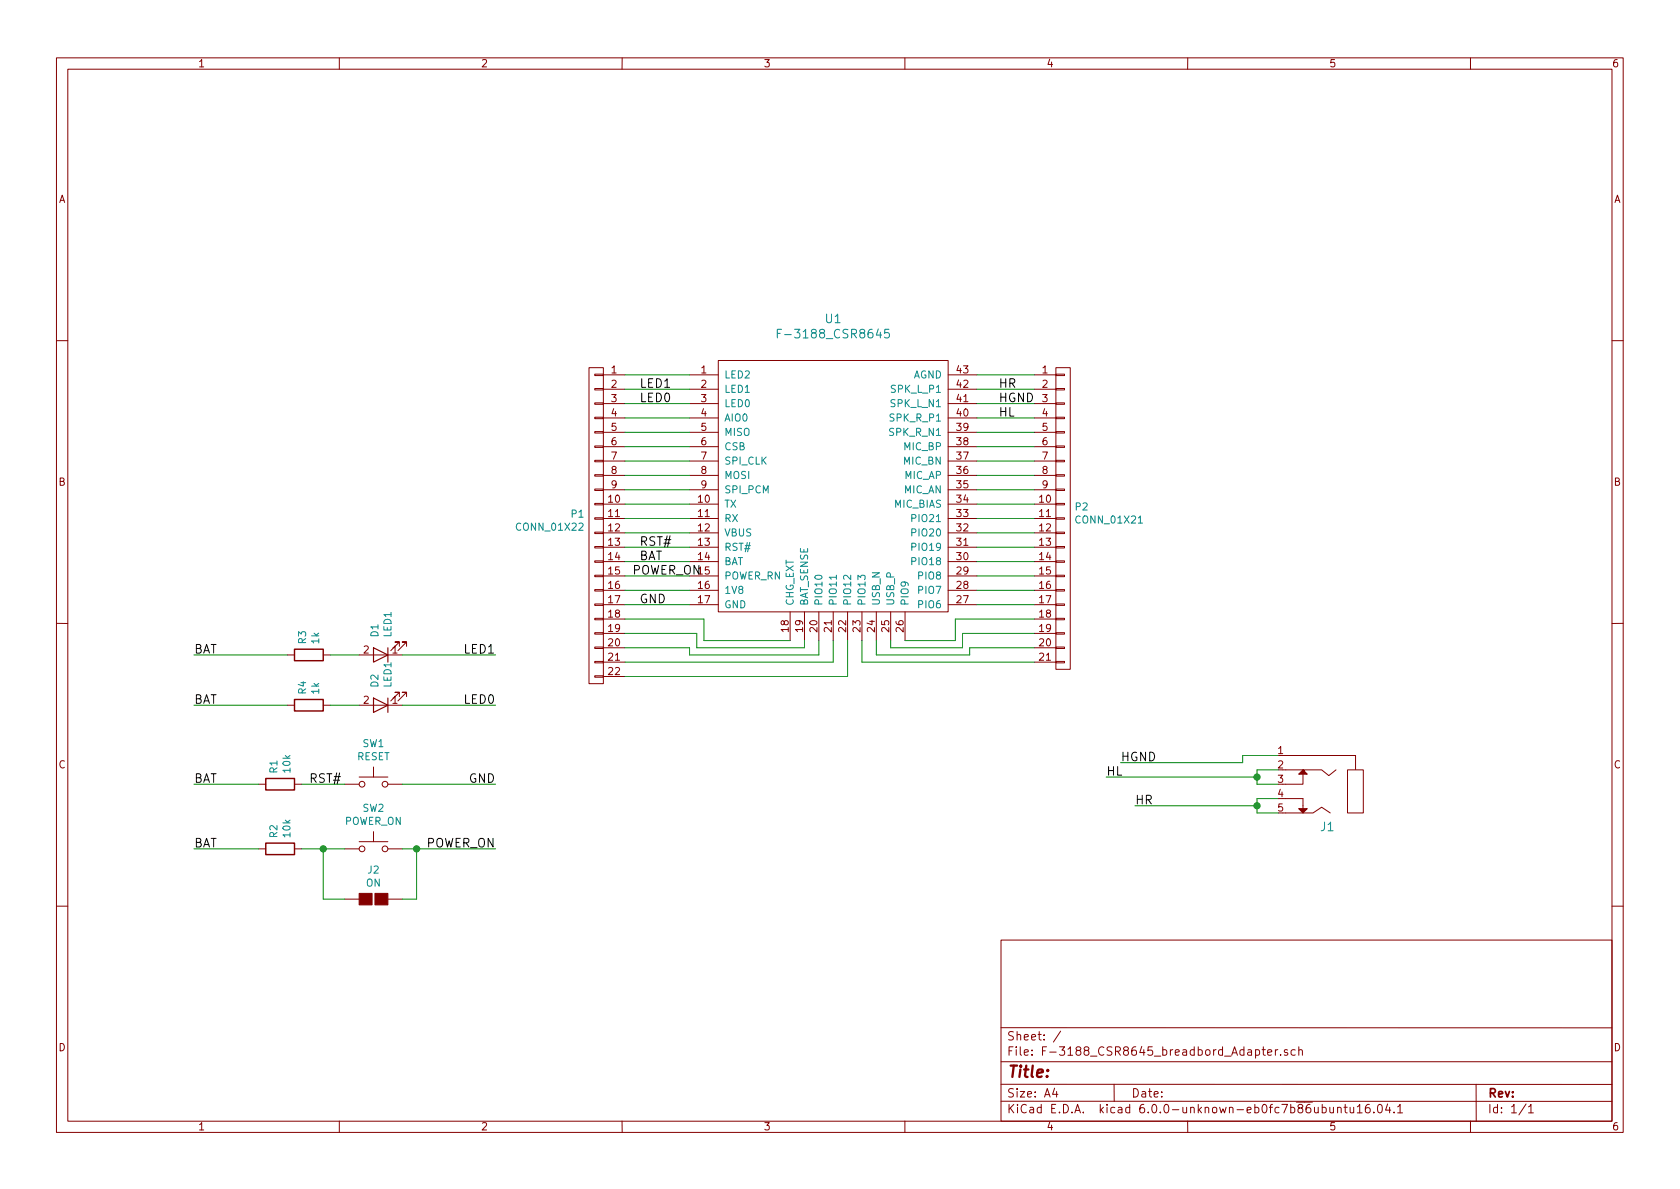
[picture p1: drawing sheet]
<svg xmlns="http://www.w3.org/2000/svg" width="297mm" height="210mm" viewBox="0 0 297 210" stroke-linecap="round" stroke-linejoin="round" font-family="sans-serif">
<g fill="none" stroke="#840000" stroke-width=".18">
<path d="M10 10.2h277v190h-277zM12 12.2h273v186.1h-273zM60 10.3v1.9M110 10.3v1.9M160 10.3v1.9M210 10.3v1.9M260 10.3v1.9M10 60.2h2M104.1 65h2.6v55.9h-2.6zM105.2 78.9h1.5v.2h-1.5zM105.2 76.3h1.5v.3h-1.5zM105.2 73.8h1.5v.2h-1.5z"/>
<path d="M105.2 71.2h1.5v.3h-1.5zM105.2 68.7h1.5v.3h-1.5zM105.2 66.2h1.5v.2h-1.5zM106.7 66.3h3.8M106.7 68.8h3.8M106.7 71.4h3.8M106.7 79h3.8M106.7 76.4h3.8M106.7 73.9h3.8M121.9 66.3h5.1M121.9 68.8h5.1M121.9 71.4h5.1"/>
<path d="M121.9 79h5.1M121.9 76.4h5.1M121.9 73.9h5.1M127 63.7h40.6v44.5h-40.6zM167.6 66.3h5.1M167.6 68.8h5.1M167.6 71.4h5.1M167.6 79h5.1M167.6 76.4h5.1M167.6 73.9h5.1M182.9 66.3h3.8M182.9 68.8h3.8"/>
<path d="M182.9 71.4h3.8M182.9 79h3.8M182.9 76.4h3.8M182.9 73.9h3.8M186.7 65h2.5v53.4h-2.5zM186.7 78.9h1.5v.2h-1.5zM186.7 76.3h1.5v.3h-1.5zM186.7 73.8h1.5v.2h-1.5zM186.7 71.2h1.5v.3h-1.5zM186.7 68.7h1.5v.3h-1.5zM186.7 66.2h1.5v.2h-1.5zM285 60.2h2"/>
<path d="M105.2 99.2h1.5v.2h-1.5zM105.2 96.6h1.5v.3h-1.5zM105.2 94.1h1.5v.3h-1.5zM105.2 91.6h1.5v.2h-1.5zM105.2 89h1.5v.3h-1.5zM105.2 86.5h1.5v.2h-1.5zM105.2 83.9h1.5v.3h-1.5zM105.2 81.4h1.5v.3h-1.5zM106.7 89.1h3.8M106.7 91.7h3.8M106.7 94.2h3.8M106.7 96.8h3.8"/>
<path d="M106.7 99.3h3.8M106.7 86.6h3.8M106.7 84.1h3.8M106.7 81.5h3.8M121.9 89.1h5.1M121.9 91.7h5.1M121.9 94.2h5.1M121.9 96.8h5.1M121.9 99.3h5.1M121.9 86.6h5.1M121.9 84.1h5.1M121.9 81.5h5.1"/>
<path d="M167.6 89.1h5.1M167.6 91.7h5.1M167.6 94.2h5.1M167.6 96.8h5.1M167.6 99.3h5.1M167.6 86.6h5.1M167.6 84.1h5.1M167.6 81.5h5.1M182.9 89.1h3.8M182.9 91.7h3.8M182.9 94.2h3.8M182.9 96.8h3.8"/>
<path d="M182.9 99.3h3.8M182.9 86.6h3.8M182.9 84.1h3.8M182.9 81.5h3.8M186.7 99.2h1.5v.2h-1.5zM186.7 96.6h1.5v.3h-1.5zM186.7 94.1h1.5v.3h-1.5zM186.7 91.6h1.5v.2h-1.5zM186.7 89h1.5v.3h-1.5zM186.7 86.5h1.5v.2h-1.5zM186.7 83.9h1.5v.3h-1.5zM186.7 81.4h1.5v.3h-1.5z"/>
<path d="M10 110.2l2 .1M50.8 115.8h1.3M57.1 115.8h1.3M63.5 115.8h7.6M70.6 114.3v-.8h-.8h.8l-1.5 1.6M71.9 114.3v-.8h-.8h.8l-1.5 1.6M105.2 119.5h1.5v.3h-1.5zM105.2 117h1.5v.2h-1.5zM105.2 114.4h1.5v.3h-1.5zM105.2 111.9h1.5v.2h-1.5zM105.2 109.3h1.5v.3h-1.5zM105.2 106.8h1.5v.3h-1.5z"/>
<path d="M105.2 104.3h1.5v.2h-1.5zM105.2 101.7h1.5v.3h-1.5zM106.7 101.8h3.8M106.7 104.4h3.8M106.7 106.9h3.8M106.7 109.5h3.8M106.7 112h3.8M106.7 114.5h3.8M106.7 117.1h3.8M106.7 119.6h3.8M121.9 101.8h5.1M121.9 104.4h5.1"/>
<path d="M121.9 106.9h5.1M139.7 108.2v5.1M142.2 108.2v5.1M144.8 108.2v5.1M147.3 108.2v5.1M149.9 108.2v5.1M152.4 108.2v5.1M154.9 108.2v5.1M157.5 108.2v5.1M160 108.2v5.1M167.6 101.8h5.1M167.6 104.4h5.1"/>
<path d="M167.6 106.9h5.1M182.9 101.8h3.8M182.9 104.4h3.8M182.9 106.9h3.8M182.9 109.5h3.8M182.9 112h3.8M182.9 114.5h3.8M182.9 117.1h3.8M186.7 117h1.5v.2h-1.5zM186.7 114.4h1.5v.3h-1.5zM186.7 111.9h1.5v.2h-1.5zM186.7 109.3h1.5v.3h-1.5z"/>
<path d="M186.7 106.8h1.5v.3h-1.5zM186.7 104.3h1.5v.2h-1.5zM186.7 101.7h1.5v.3h-1.5zM287 110.2l-2 .1M45.7 138.7h1.3M50.8 124.7h1.3M52.1 138.7h1.2M57.1 124.7h1.3M61 138.7h2.5M63.5 124.7h7.6M63.5 137.4h5.1M66 135.6v1.8"/>
<path d="M68.6 138.7h2.5M70.6 123.2v-.8h-.8h.8l-1.5 1.5M71.9 123.2v-.8h-.8h.8l-1.5 1.5M226.9 133.6h12.8v2.5M227.3 136.1h6.4l1.2 1.1 1.3-1.1M230.4 137v1.7h-3.1M238.3 136.1h2.7v7.7h-2.7zM45.7 150.1h1.3M52.1 150.1h1.2M61 150.1h2.5M61 159h2.5M63.5 148.8h5.1"/>
<path d="M66 147.1v1.7M68.6 150.1h2.5M68.6 159h2.5M227.3 143.8h4.9l1.5-1.1 1.5 1.1M230.4 141.2v1.3M10 160.2h2M177 166.2h108v32.1h-108zM285 160.2h2M60 198.2v2M110 198.2v2M160 198.2v2M177 194.7l108 .1"/>
<path d="M177 191.7l108 .1M177 187.8h108M177 181.7l108 .1M186.5 192.4l-.4 1.1h.9M186.8 193v1M187.5 182.3l-1.2 2M197 191.7v3.1M210 198.2v2M223.1 185.6h.6M223.4 185.1v1.3l.3 .2M224.1 186.1l.8-.1-.1-.3-.4-.1-.3 .2 .1 .7h.6M225.5 185.6v1"/>
<path d="M225.9 185.6l-.3 .1-.1 .2M226.4 186.5v.1M227.6 185.7l-.3-.1-.2 .2v.2l.5 .2v.3h-.5M229 185.7l-.4-.1-.3 .3v.6l.3 .1 .4-.1M229.6 185.7l.2-.1 .4 .1 .1 .9M229.6 185.1v1.5M235.1 195.8v.8a.37 .37 0 0 0 .7 .1M235.8 195.8v1M236.5 195.9h.1a.37 .37 0 0 1 .5 .1v.8M236.5 195.8v1M237.6 195.8h.6M237.8 195.3v1.3l.4 .2"/>
<path d="M238.7 195.8l.1 .9 .3 .1 .2-.1M239.3 195.8v1M240 195.7l.4-.4v1.5M240 196.8h.8M242.1 195.3a.62 .62 0 0 0-.7 .6l.1 .8 .2 .1 .5-.1 .1-.5-.2-.3h-.4l-.3 .3M242.9 196.7v.1M243.8 195.4l.2-.1a.94 .94 0 0 1 0 1.5h-.1a1 1 0 0 1-.1-1.4zM245.3 195.2l-.3 1.1h.9M245.7 195.8v1M246.5 196.7v.1M247.1 195.7l.4-.4v1.5M247.1 196.8h.9"/>
<path d="M260 198.2v2M261 191.7v6.6M269.8 195.2l-1.2 1.9M270.3 195.7l.4-.4v1.5M270.3 196.8h.8"/>
<circle cx="64" cy="138.7" r=".51"/>
<circle cx="68.1" cy="138.7" r=".51"/>
<circle cx="64" cy="150.1" r=".51"/>
<circle cx="68.1" cy="150.1" r=".51"/>
</g>
<path d="M137.4 58.9h.5M138.2 58.2h-.8v1.6M157.2 58.2h-.7l-.1 .7 .2-.1 .5 .1 .2 .2-.1 .5-.2 .2h-.4l-.2-.2M147.9 101.7v.7" fill="none" stroke="#008484" stroke-width=".18"/>
<path d="M66 114.5l2.6 1.3-2.6 1.3zM68.6 114.5v2.6M66 123.4l2.6 1.3-2.6 1.3zM68.6 123.4v2.6" fill="none" stroke="#840000" stroke-width=".2"/>
<path d="M52.1 114.8h5v2h-5zM47 137.7h5.1v2h-5.1zM52.1 123.7h5v2h-5zM47 149.1h5.1v2h-5.1z" fill="none" stroke="#840000" stroke-width=".25"/>
<g fill="none" stroke="#008400" stroke-width=".18">
<path d="M110.5 66.3h11.4M110.5 68.8h11.4M110.5 71.4h11.4M110.5 73.9h11.4M110.5 76.4h11.4M110.5 79h11.4M172.7 66.3h10.2M172.7 68.8h10.2M172.7 71.4h10.2M172.7 73.9h10.2M172.7 76.4h10.2M172.7 79h10.2"/>
<path d="M110.5 81.5h11.4M110.5 84.1h11.4M110.5 86.6h11.4M110.5 89.1h11.4M110.5 91.7h11.4M110.5 94.2h11.4M110.5 96.8h11.4M110.5 99.3h11.4M172.7 81.5h10.2M172.7 84.1h10.2M172.7 86.6h10.2M172.7 89.1h10.2"/>
<path d="M172.7 91.7h10.2M172.7 94.2h10.2M172.7 96.8h10.2M172.7 99.3h10.2M34.3 115.8h16.5M58.4 115.8h5.1M71.1 115.8h16.5M110.5 101.8h11.4M110.5 104.4h11.4M110.5 106.9h11.4M110.5 109.5h14v3.8h15.2M110.5 112h12.7v2.5h19v-1.2"/>
<path d="M144.8 113.3v2.5h-22.9v-1.3h-11.4M147.3 113.3v3.8h-36.8M149.9 113.3v6.3h-39.4M152.4 113.3v3.8h30.5M154.9 113.3v2.5h16.5v-1.3h11.5M172.7 101.8h10.2M172.7 104.4h10.2M172.7 106.9h10.2M182.9 109.5h-14v3.8h-8.9M182.9 112h-12.7v2.5h-12.7v-1.2M34.3 124.7h16.5M34.3 138.7h11.4"/>
<path d="M53.3 138.7h7.7M58.4 124.7h5.1M71.1 124.7h16.5M71.1 138.7h16.5M195.6 137.4h26.6M226.1 133.6h-6.4v1.3h-21.6M226.1 136.1h-3.9v2.6h3.9M34.3 150.1h11.4M53.3 150.1h7.7M57.1 150.1v8.9h3.9M71.1 150.1h16.5M73.7 150.1v8.9h-2.6"/>
<path d="M200.7 142.5h21.5M226.1 141.2h-3.9v2.6h3.9"/>
</g>
<g fill="#840000" stroke="#840000" stroke-width=".18">
<path d="M63.5 158h2.3v2h-2.3z"/>
<path d="M66.3 158h2.3v2h-2.3z"/>
<path d="M230.4 142.5v1.3z"/>
<path d="M227.3 141.2h3.1z"/>
<path d="M229.6 143h1.5l-.7 .8z"/>
<path d="M230.4 136.1l.7 .8h-1.5l.8-.8 .2 .3z"/>
</g>
<g fill="#008400" stroke="#008400" stroke-width=".25">
<circle cx="73.7" cy="150.1" r=".51"/>
<circle cx="57.2" cy="150.1" r=".51"/>
<circle cx="222.3" cy="137.4" r=".51"/>
<circle cx="222.3" cy="142.5" r=".51"/>
</g>
<text font-size="2.8" fill="#840000" x="178" y="190.5">Title:</text>
<g font-size="2.1" fill="#008484">
<text x="138.8" y="59.8">F-3188_CSR8645</text>
<text x="146" y="57.1">U1</text>
<text x="233.5" y="147">J1</text>
</g>
<g font-size="2.1">
<text x="113" y="68.6">LED1</text>
<text x="113" y="71.1">LED0</text>
<text x="176.5" y="71.1">HGND</text>
<text x="176.5" y="68.6">HR</text>
<text x="176.5" y="73.7">HL</text>
<text x="111.8" y="101.6">POWER_ON</text>
<text x="113" y="99.1">BAT</text>
<text x="113" y="96.5">RST#</text>
<text x="113" y="106.7">GND</text>
<text x="34.3" y="115.6">BAT</text>
<text x="82.2" y="115.6">LED1</text>
<text x="34.3" y="124.5">BAT</text>
<text x="82.2" y="124.5">LED0</text>
<text x="195.6" y="137.2">HL</text>
<text x="198.1" y="134.6">HGND</text>
<text x="34.3" y="138.4">BAT</text>
<text x="54.6" y="138.4">RST#</text>
<text x="82.9" y="138.4">GND</text>
<text x="200.7" y="142.2">HR</text>
<text x="34.3" y="149.9">BAT</text>
<text x="75.2" y="149.9">POWER_ON</text>
</g>
<g font-size="2.1" fill="#840000">
<text x="178" y="184">Sheet: /</text>
<text x="178" y="186.7">File: F-3188_CSR8645_breadbord_Adapter.sch</text>
<text x="178" y="196.9">KiCad E.D.A. kicad 6.0.0-unknown-eb0fc7b86ubuntu16.04.1</text>
<text x="178" y="194.1">Size: A4</text>
<text x="200" y="194.1">Date:</text>
<text x="263" y="194.1">Rev:</text>
<text x="263" y="196.9">Id: 1/1</text>
</g>
<g font-size="1.8" fill="#840000">
<text x="35" y="11.9">1</text>
<text x="85" y="11.9">2</text>
<text x="135" y="11.9">3</text>
<text x="185" y="11.9">4</text>
<text x="235" y="11.9">5</text>
<text x="285" y="11.9">6</text>
<text x="10.4" y="35.9">A</text>
<text x="285.3" y="35.9">A</text>
<text x="108.1" y="66">1</text>
<text x="108.1" y="68.6">2</text>
<text x="108.1" y="71.1">3</text>
<text x="124" y="66">1</text>
<text x="124" y="68.6">2</text>
<text x="124" y="71.1">3</text>
<text x="169.2" y="71.1">41</text>
<text x="169.2" y="68.6">42</text>
<text x="169.2" y="66">43</text>
<text x="184.3" y="66">1</text>
<text x="184.3" y="68.6">2</text>
<text x="184.3" y="71.1">3</text>
<text x="108.1" y="73.7">4</text>
<text x="108.1" y="76.2">5</text>
<text x="124" y="73.7">4</text>
<text x="124" y="76.2">5</text>
<text x="169.2" y="76.2">39</text>
<text x="169.2" y="73.7">40</text>
<text x="184.3" y="73.7">4</text>
<text x="184.3" y="76.2">5</text>
<text x="108.1" y="78.7">6</text>
<text x="108.1" y="81.3">7</text>
<text x="108.1" y="83.8">8</text>
<text x="124" y="78.7">6</text>
<text x="124" y="81.3">7</text>
<text x="124" y="83.8">8</text>
<text x="169.2" y="83.8">36</text>
<text x="169.2" y="81.3">37</text>
<text x="169.2" y="78.7">38</text>
<text x="184.3" y="78.7">6</text>
<text x="184.3" y="81.3">7</text>
<text x="184.3" y="83.8">8</text>
<text x="10.4" y="85.9">B</text>
<text x="107.6" y="88.9">10</text>
<text x="108.1" y="86.4">9</text>
<text x="123.5" y="88.9">10</text>
<text x="124" y="86.4">9</text>
<text x="169.2" y="88.9">34</text>
<text x="169.2" y="86.4">35</text>
<text x="183.8" y="88.9">10</text>
<text x="184.3" y="86.4">9</text>
<text x="285.3" y="85.9">B</text>
<text x="107.6" y="91.4">11</text>
<text x="107.6" y="94">12</text>
<text x="123.5" y="91.4">11</text>
<text x="123.5" y="94">12</text>
<text x="169.2" y="94">32</text>
<text x="169.2" y="91.4">33</text>
<text x="183.8" y="91.4">11</text>
<text x="183.8" y="94">12</text>
<text x="107.6" y="96.5">13</text>
<text x="107.6" y="99.1">14</text>
<text x="107.6" y="101.6">15</text>
<text x="123.5" y="96.5">13</text>
<text x="123.5" y="99.1">14</text>
<text x="123.5" y="101.6">15</text>
<text x="169.2" y="101.6">29</text>
<text x="169.2" y="99.1">30</text>
<text x="169.2" y="96.5">31</text>
<text x="183.8" y="96.5">13</text>
<text x="183.8" y="99.1">14</text>
<text x="183.8" y="101.6">15</text>
<text x="107.6" y="104.1">16</text>
<text x="107.6" y="106.7">17</text>
<text x="123.5" y="104.1">16</text>
<text x="123.5" y="106.7">17</text>
<text x="169.2" y="106.7">27</text>
<text x="169.2" y="104.1">28</text>
<text x="183.8" y="104.1">16</text>
<text x="183.8" y="106.7">17</text>
<text x="107.6" y="109.2">18</text>
<text x="107.6" y="111.8">19</text>
<text x="139.4" y="111.7" transform="rotate(-90 139.4 111.7)">18</text>
<text x="142" y="111.7" transform="rotate(-90 142 111.7)">19</text>
<text x="144.5" y="111.7" transform="rotate(-90 144.5 111.7)">20</text>
<text x="147.1" y="111.7" transform="rotate(-90 147.1 111.7)">21</text>
<text x="149.6" y="111.7" transform="rotate(-90 149.6 111.7)">22</text>
<text x="152.1" y="111.7" transform="rotate(-90 152.1 111.7)">23</text>
<text x="154.7" y="111.7" transform="rotate(-90 154.7 111.7)">24</text>
<text x="157.2" y="111.7" transform="rotate(-90 157.2 111.7)">25</text>
<text x="159.8" y="111.7" transform="rotate(-90 159.8 111.7)">26</text>
<text x="183.8" y="109.2">18</text>
<text x="183.8" y="111.8">19</text>
<text x="64.3" y="115.6">2</text>
<text x="69.4" y="115.6">1</text>
<text x="107.6" y="114.3">20</text>
<text x="107.6" y="116.8">21</text>
<text x="107.6" y="119.4">22</text>
<text x="183.8" y="114.3">20</text>
<text x="183.8" y="116.8">21</text>
<text x="64.3" y="124.5">2</text>
<text x="69.4" y="124.5">1</text>
<text x="10.4" y="135.9">C</text>
<text x="226" y="133.3">1</text>
<text x="226" y="135.9">2</text>
<text x="285.3" y="135.9">C</text>
<text x="226" y="138.4">3</text>
<text x="226" y="141">4</text>
<text x="226" y="143.5">5</text>
<text x="10.4" y="185.9">D</text>
<text x="285.3" y="185.9">D</text>
<text x="35" y="199.9">1</text>
<text x="85" y="199.9">2</text>
<text x="135" y="199.9">3</text>
<text x="185" y="199.9">4</text>
<text x="235" y="199.9">5</text>
<text x="285" y="199.9">6</text>
</g>
<g font-size="1.8" fill="#008484">
<text x="128" y="66.9">LED2</text>
<text x="128" y="69.5">LED1</text>
<text x="157.8" y="69.5">SPK_L_P1</text>
<text x="161.4" y="66.9">AGND</text>
<text x="128" y="72">LED0</text>
<text x="128" y="74.5">AIO0</text>
<text x="128" y="77.1">MISO</text>
<text x="157.5" y="77.1">SPK_R_N1</text>
<text x="157.6" y="74.5">SPK_R_P1</text>
<text x="157.7" y="72">SPK_L_N1</text>
<text x="128" y="79.6">CSB</text>
<text x="128" y="82.2">SPI_CLK</text>
<text x="159.8" y="82.2">MIC_BN</text>
<text x="159.9" y="79.6">MIC_BP</text>
<text x="128" y="89.8">TX</text>
<text x="128" y="84.7">MOSI</text>
<text x="128" y="87.2">SPI_PCM</text>
<text x="158.2" y="89.8">MIC_BIAS</text>
<text x="159.8" y="87.2">MIC_AN</text>
<text x="159.9" y="84.7">MIC_AP</text>
<text x="91.6" y="93.8">CONN_01X22</text>
<text x="101" y="91.5">P1</text>
<text x="128" y="92.3">RX</text>
<text x="128" y="94.9">VBUS</text>
<text x="161.6" y="94.9">PIO20</text>
<text x="161.6" y="92.3">PIO21</text>
<text x="190.2" y="90.3">P2</text>
<text x="190.5" y="92.6">CONN_01X21</text>
<text x="128" y="97.4">RST#</text>
<text x="128" y="99.9">BAT</text>
<text x="161.6" y="99.9">PIO18</text>
<text x="161.6" y="97.4">PIO19</text>
<text x="128" y="102.5">POWER_RN</text>
<text x="128" y="105">1V8</text>
<text x="128" y="107.6">GND</text>
<text x="140.3" y="107.2" transform="rotate(-90 140.3 107.2)">CHG_EXT</text>
<text x="142.9" y="107.2" transform="rotate(-90 142.9 107.2)">BAT_SENSE</text>
<text x="145.4" y="107.2" transform="rotate(-90 145.4 107.2)">PIO10</text>
<text x="148" y="107.2" transform="rotate(-90 148 107.2)">PIO11</text>
<text x="150.5" y="107.2" transform="rotate(-90 150.5 107.2)">PIO12</text>
<text x="153" y="107.2" transform="rotate(-90 153 107.2)">PIO13</text>
<text x="155.6" y="107.2" transform="rotate(-90 155.6 107.2)">USB_N</text>
<text x="158.1" y="107.2" transform="rotate(-90 158.1 107.2)">USB_P</text>
<text x="160.7" y="107.2" transform="rotate(-90 160.7 107.2)">PIO9</text>
<text x="162.6" y="107.6">PIO6</text>
<text x="162.6" y="105">PIO7</text>
<text x="162.6" y="102.5">PIO8</text>
<text x="54.1" y="113.8" transform="rotate(-90 54.1 113.8)">R3</text>
<text x="56.4" y="113.8" transform="rotate(-90 56.4 113.8)">1k</text>
<text x="66.9" y="112.6" transform="rotate(-90 66.9 112.6)">D1</text>
<text x="69.2" y="112.7" transform="rotate(-90 69.2 112.7)">LED1</text>
<text x="54.1" y="122.7" transform="rotate(-90 54.1 122.7)">R4</text>
<text x="56.4" y="122.7" transform="rotate(-90 56.4 122.7)">1k</text>
<text x="66.9" y="121.5" transform="rotate(-90 66.9 121.5)">D2</text>
<text x="69.2" y="121.6" transform="rotate(-90 69.2 121.6)">LED1</text>
<text x="49" y="136.7" transform="rotate(-90 49 136.7)">R1</text>
<text x="51.4" y="136.6" transform="rotate(-90 51.4 136.6)">10k</text>
<text x="63.1" y="134.4">RESET</text>
<text x="64.1" y="132.1">SW1</text>
<text x="64.1" y="143.6">SW2</text>
<text x="49" y="148.1" transform="rotate(-90 49 148.1)">R2</text>
<text x="51.4" y="148" transform="rotate(-90 51.4 148)">10k</text>
<text x="60.9" y="145.9">POWER_ON</text>
<text x="65.1" y="154.5">J2</text>
<text x="64.7" y="156.8">ON</text>
</g>
</svg>
